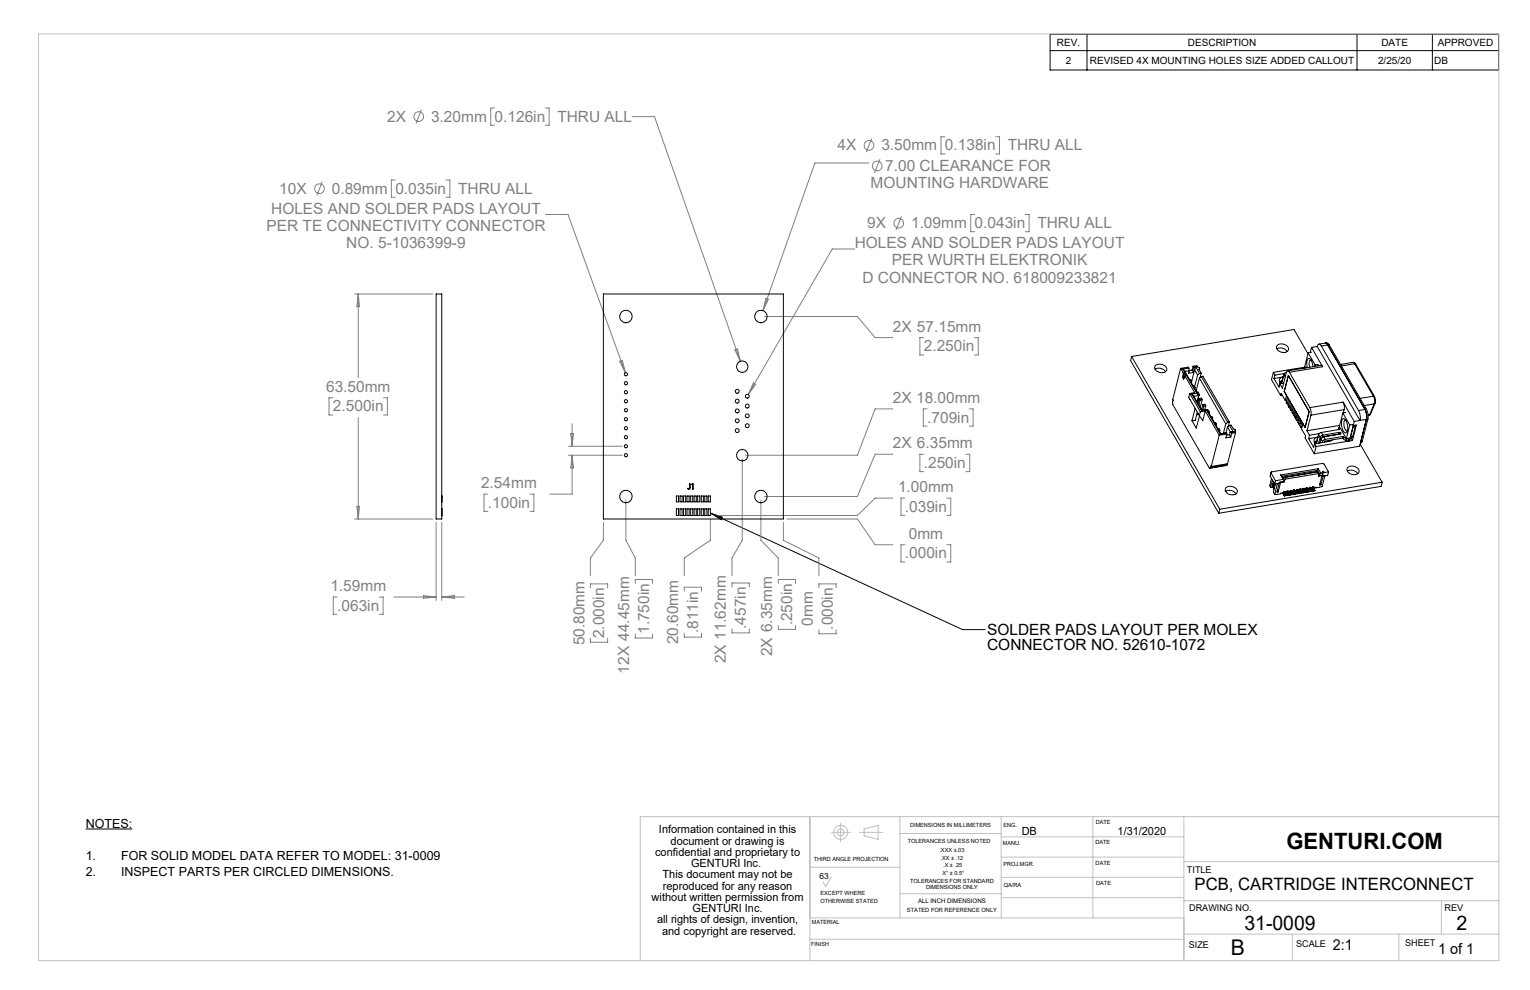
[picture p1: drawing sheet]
<svg xmlns="http://www.w3.org/2000/svg" width="432mm" height="279mm" viewBox="0 0 432 279" stroke-linecap="round" stroke-linejoin="round" font-family="sans-serif">
<g fill="none" stroke="#808080" stroke-width=".28">
<path d="M119 31l-1.6 3.9M139.6 30.5h-1.1v4.8h1.1M153.9 30.5h1.1v4.8h-1.1M178.4 32.9h6.3l24.3 69.1M246 39.1l-1.5 3.9M266.7 38.6h-1.1v4.9h1.1M281 38.6h1.1v4.9h-1.1M90.9 51.3l-1.5 3.9M111.5 50.8h-1v4.9h1M125.9 50.8h1.1v4.9h-1.1M245.2 46h-15.2l-14.7 41.7M248.4 44.9l-1.6 3.9"/>
<path d="M154 60.5h6.3l16.2 44.7M241.2 70.3h-6.3l-23.7 41M254.4 61l-1.5 3.9M275.1 60.5h-1.1v4.9h1.1M289.3 60.5h1.1v4.9h-1.1M100.1 83h22M101.1 83v23.6M101.1 83l.4 3.5h-.8zM207.4 98.7l.7-.2 .9 3.5zM215.8 89.3h26.2l5 6h5M216.1 84.2l.8 .3-1.6 3.2zM260.7 95.3h-1.1v4.9h1.1"/>
<path d="M275 95.3h1.1v4.9h-1.1M93.9 112.3h-1v4.8h1M101.1 117.8v28.7M108.2 112.3h1.1v4.8h-1.1M161.5 119.6v6.3M174.9 102l.7-.3 .9 3.5zM212.6 108.1l.7 .4-2.1 2.8zM252 115.4h-5l-5 13.1h-31.5M261.7 115.4h-1.1v4.9h1.1M273.5 115.4h1.1v4.9h-1.1M137.7 139.5h-1.1v4.8h1.1M149.6 139.5h1.1v4.8h-1.1"/>
<path d="M160.4 128.5h15.2M160.4 125.9h15.2M161.1 122.4h.8l-.4 3.5zM161.5 128.5v11h-6.4M161.5 128.5l.4 3.5h-.8zM209.5 129.5v23l-2.9 5v5M252 128.2h-5l-5 11.9h-26.2M260.7 128.2h-1.1v4.9h1.1M272.6 128.2h1.1v4.9h-1.1M100.1 146.5h22M100.7 142.9h.8l-.4 3.6zM123.1 147.5v22"/>
<path d="M124.7 147.5v22M170.3 147.5v5l-3.7 5v5M176.6 141.1v11.4l2.7 5v5M200.5 146.5v6l-7.4 5v5M214.7 141.1v11.4l4.9 5v5M221.1 147.5v5l10 5v5M222.1 146.5h19.9l5 7.2h5M252 140.6h-5l-5 4.9h-40.5M255.4 153.7h-1.1v4.9h1.1M255.4 140.6h-1.1v4.9h1.1M267.2 153.7h1.1v4.9h-1.1M267.2 140.6h1.1v4.9h-1.1"/>
<path d="M95.1 168.5h-1v4.9h1M107 168.5h1.1v4.9h-1.1M111.2 168.5h11.9M119.5 168.1l3.6 .4-3.6 .3zM124.7 168.5h6.3M124.7 168.5l3.5-.4v.7zM166.6 165.9v-1.1h4.9v1.1M179.3 164.6v-1.1h4.8v1.1M179.3 179v1.1h4.8v-1.1M193.1 166.8v-1.1h4.9v1.1M193.1 178.7v1.1h4.9v-1.1M206.6 165.6v-1.1h4.9v1.1"/>
<path d="M206.6 177.5v1.1h4.9v-1.1M219.6 164.6v-1.1h4.9v1.1M219.6 176.5v1.1h4.9v-1.1M231.1 165.9v-1.1h4.9v1.1M231.1 177.8v1.1h4.9v-1.1M166.6 180.2v1.1h4.9v-1.1"/>
<circle cx="118.2" cy="32.9" r="1.36"/>
<circle cx="90.1" cy="53.3" r="1.36"/>
<circle cx="245.3" cy="41" r="1.36"/>
<circle cx="247.6" cy="46.8" r="1.36"/>
<circle cx="253.7" cy="63" r="1.36"/>
</g>
<g fill="none" stroke="#000" stroke-width=".28">
<path d="M296.4 9.7h126.5v10.1h-126.5zM296.4 14.3h126.5M306.8 9.7v10.1M383 9.7v10.1M404.2 9.7v10.1M123.1 83h1.6v63.5h-1.6zM170.3 83h50.8v63.5h-50.8zM360.4 98.5a2.27 2.27 0 0 1 2.9 .7M360.4 97.5a2.05 2.05 0 0 1 3.3 1.1 1.9 1.9 0 0 1-1.8 .9 1.9 1.9 0 0 1-1.6-1.3zM369.1 99.8l-3.9-6.8-45.8 7.6M369.2 99.6l-1 3.8M369.2 99.6l2 3.4"/>
<path d="M370.1 98l-.2 1.2 .1 .2-.8 .2M370.1 98l3.2 5.5M371.8 97.8l-1.7 .2M371.8 97.8l12 20.9M372.9 97.6a.59 .59 0 0 0-.6-.5 .59 .59 0 0 0-.5 .7M372.9 97.6l10.5 18.3M374 96.8l.4 .1 .3 .5M374 96.8l-1.8 .3M374.1 96.8l.7 .1 .3 .4M374.7 97.4l10.5 18.2M374.7 97.4l-1.8 .2M375.1 97.3l-.4 .1"/>
<path d="M375.1 97.3l10.5 18.2M319.4 100.6l24.8 43.1M319.4 100.6l-.3 1.2 24.9 43.1M326 104.2a2.27 2.27 0 0 1 2.9 .7M326.1 103.2a2.02 2.02 0 0 1 3.2 1 1.81 1.81 0 0 1-2 .9 1.81 1.81 0 0 1-1.4-1.7zM330.9 113.5h.1M330.9 113.5l.1 .7 10.3 18M333.2 104l.7 1.3M333.2 104l-2.3 9.5M333.8 104.2l3.9 6.8M333.8 104.2l.6 .6M333.9 105.3l-.1 1.2"/>
<path d="M334 106.5l.2 .3M334 106.5h-.2M334.2 105.2l.4 .9h-.2M334.2 105.2l-.3 .1M334.2 105.2l-.2 1.3M334.4 104.8l3.6 6.2M334.4 106.1l2.7 4.7-1.3 .3M334.4 106.1l-.4 .9-.2-.5M335.5 103.9l-.1-.3-2.2 .4M335.5 103.9l-1.7 .3M335.5 103.9l.1 .7M335.6 104.6l-1.2 .2"/>
<path d="M335.6 104.6l-.1 .7 1.3-.2M335.8 111.1l3 5.1M335.8 111.1l-.3 1 3 5.2M335.8 107.2h.3l.2 .4M336.3 107.6l-.3 .1M336.4 111.2l2.7 4.7M336.4 111.2l.5 .6M336.4 104.5l.4 .6M336.4 104.5l-.8 .1M336.7 103.4l.2 .3M336.7 103.4l1.1-.2 .8 .7M336.7 103.4l-.3 1.1"/>
<path d="M336.8 109l.2-.1 .3 .5M336.9 103.7l.1 .7M336.9 111.8v.1M336.9 111.9l2.3 4M337 104.4l-.2 .7M337 104.4h.1M337.1 104.4l.9 1.4M337.1 104.4l-.9 3.6 .1-.4M337.3 115.2l-.9 3.5M337.3 109.4h-.3M337.3 109.4l-.1 .3M337.5 103.6l1 1.8"/>
<path d="M337.5 103.6l-.6 .1M337.5 103.6l-.4 .8M337.7 111l-1.3 .2M337.7 111l.6 .6M337.8 110.7l.3-.1 .2 .5M337.9 116.3l-.5 2.3-1 .1M338 111l.2 .4M338 111h.2l.2 .3M338 105.8l-.9 3.3M338.2 111.4l.1 .2M338.2 116.9l-.5 .2M338.2 116.9h.1"/>
<path d="M338.3 111.1h.1M338.3 111.6h.1M338.3 111.6l-1.4 .2M338.4 111.3l-.5 2.2 .4-1.9M338.4 111.3l-.2 .1M338.5 112.5l.6-.1 .2 .4M338.5 112.5l.2 .4M338.5 112.5l-.4 1.4M338.5 106.7l7.4 12.9M338.5 106.7l-.9 3.6M338.5 117.4l-.9 3.4-1.2-2.1M338.5 105.4l-.5 .4"/>
<path d="M338.6 103.9l-.2 .3 .6 1.1M338.6 103.9l-.1 .5M338.7 112.9l-.4 1.4M338.8 116.2l-.3 1.1M339 105.3l-.5 .1M339 105.3l-.3 1.2M339 106.3l-.5 .4M339 106.3l7.5 12.9M339 106.3l.5-.1 7.5 12.9M339.2 115.9h-.1M339.3 112.8l-.6 .1M339.3 112.8l-.6 2.2"/>
<path d="M339.5 114.2l.5-.1 .3 .4M339.5 114.2l.2 .4M339.5 114.2l-.4 1.4M339.7 114.6l-.3 1.2M340.1 116l4 6.8M340.1 116l-1.3 .2M340.1 116l-.7 2.7-.9-1.4M340.3 114.5l-.6 .1M340.3 114.5l-.3 1.2M340.5 115.7l3.9 6.8M340.5 115.7l-1.4 .2M340.6 115.6h.1"/>
<path d="M340.6 115.6l-.1 .1M340.6 115.6l.1 .3M340.6 115.6l-1.4 .3M340.7 115.9l.3 .3M341 116.2l3.6 6.2M341 115.8l-.3 .1M341 115.8l.2 .4M341 115.8l.3 .4M341.2 116.2h-.2M341.2 116.2l-.1 .3M341.3 116.2l-.1 .1M341.3 116.2l-.1 .4"/>
<path d="M341.7 117.6l.3-.1 .3 .5M342.3 118h-.3M342.3 118l-.1 .3M342.8 119.3h.2l.3 .4M343.3 119.7h-.3M343.3 119.7l-.1 .4M345.9 119.6l-.6 2.7M346.5 119.2l-.6 .4M347 119.1l-.5 .1M347 119.1l-.4 1.2M359.4 105.1l-.6 2 2.6 4.5M359.4 105.1l.4 .8"/>
<path d="M359.6 106.8l1.4 2.5 .2-1M359.8 105.9l-.2 .9M361.4 111.6l.2-.6 1.1 2M361.8 107.7l-.5 .4M361.8 107.5l-.7 .3M361.8 111.5l-.4 .1M361.9 107.5h-.1M362.1 106.4a1.02 1.02 0 0 0-1 .7 1.02 1.02 0 0 0 .4 1.2M362.1 106.4l-2.5 .4M362.1 106.4l-.3 1.1M362.3 108.1l-1.1 .2M362.3 105.7l-.6 2.5"/>
<path d="M362.3 105.7l.4 .7M362.5 105.4l-2.7 .5M363 105.1l-.7 .6M363.1 111.6l-.4 1.4M363.1 113h-.4M363.4 112l.2 .5-.3 1.5-.3-.5zM363.6 106l5.9 10.2-1.2 4.4-5.9-10.1zM363.6 113.9l-.3 .1M363.9 105.1a.42 .42 0 0 0-.5-.4 .42 .42 0 0 0-.4 .4l-1.1 4.5-.7-1.3M363.9 113l.3 .5-.4 1.4-.3-.5zM363.9 105.1l5.8 9.9M364.2 114.9h-.4"/>
<path d="M364.5 113.9l.2 .5-.4 1.5-.2-.5zM364.7 115.8l-.4 .1M365 114.9l.3 .4-.4 1.5-.3-.5zM365.3 116.7l-.4 .1M365.5 115.8l.3 .5-.4 1.5-.2-.5zM365.8 117.7l-.4 .1M366.1 116.7l.3 .5-.4 1.5-.3-.5zM366.4 118.6l-.4 .1M366.6 117.7l.3 .4-.4 1.5-.2-.5zM366.9 119.6h-.4M367.2 118.6l.2 .5-.3 1.5-.3-.5zM367.7 119.6l-.4 1.4 1.2 2-.2 .6 2.6 4.5"/>
<path d="M368.2 103.4l-.1 .5v-.2l-8.7 1.4M368.2 103.4l.3 .4M369.7 115l.3 .8v1.4M370 101.6a1.58 1.58 0 0 0-.4 2M370 117.2l-1.1 4.4M370.6 103.5a2.43 2.43 0 0 0-1.3-2.3 2.22 2.22 0 0 0-.4 2.6M371.2 103l-.1 .4M372 102.8l-.8 .2M372 102.9l-.1 .4M373.3 103.5l-.5-.4-9.4 1.6M373.3 103.5l-9.4 1.6M379 118.2l.1-.1a2.77 2.77 0 0 1 1.2 3.3 .63 .63 0 0 1-.5 .8 .63 .63 0 0 1-.7-.6 3.7 3.7 0 0 1-.1-3.4z"/>
<path d="M379 116.6l-1 3.8M379 116.6l1.9 3.3M379.1 113.5l.2 .7v1.4M379.1 113.5l3.1 5.5M379.1 113.5l-9.4 1.5M379.3 115.6l-9.3 1.6M379.3 115.6l-.2 .9M379.8 118.5h-.1a2.21 2.21 0 0 0 .1 2.9l.5 .2M379.8 116.4l-.8 .2M380.9 119.9l-.9 3.9M380.9 119.9l.8-.1 .2 .3M381.8 102.3l.6 .1 .2 .4"/>
<path d="M381.8 102.3l.5 .4M381.8 102.3l-3.5 .6M382.2 119l-.3 1.1M382.3 102.7l.3 .1M382.3 102.7l5.3 9.1M382.3 102.7l-3.7 .6M382.6 102.8l5.3 9.1M383.4 115.9a4.1 4.1 0 0 1 .4 2.7M383.8 118.7l-1.6 .3M383.8 118.6v.1M385.2 115.6a4.4 4.4 0 0 1 .4 2.8M385.2 115.6l-1.8 .3"/>
<path d="M385.6 115.5a4.1 4.1 0 0 1 .4 2.8M385.6 118.4l-1.5 6.1M385.6 115.5l-.4 .1M385.6 118.4l-1.9 7.5-12.8 2.2M385.6 118.4l-1.8 .2M386 118.3l-.4 .1M386 118.3l-1.5 6.1M386.3 117.3h-.2M386.6 117l-.3 .3M386.6 117l-.5 .1M386.8 116.8l-.5 .5M386.8 116.8l-.2 .2"/>
<path d="M387.6 111.8a2.71 2.71 0 0 1 .2 2.2M387.6 111.8l.3 .1M387.6 111.8l-3.7 .6M387.8 114l-1.2 3M387.8 114l-2.8 .4M387.9 111.9l.3 1.1-.1 .8M388.1 113.8l-.3 .2M388.1 113.8l-1.3 3M124.7 140v1.6M190.9 140h.6v1.6h-.6zM191.9 140h.6v1.6h-.6zM192.9 140h.6v1.6h-.6z"/>
<path d="M193.9 140h.6v1.6h-.6zM194.6 136.6l.2 .9a.34 .34 0 0 1-.2 .5 .34 .34 0 0 1-.5-.2h.5zM194.9 140h.6v1.6h-.6zM195.3 136.6h.3v1.4zM195.9 140h.6v1.6h-.6zM196.9 140h.6v1.6h-.6zM197.9 140h.6v1.6h-.6zM198.9 140h.6v1.6h-.6zM199.9 140h.6v1.6h-.6zM341.6 132h.1M341.6 132l-.3 .2M341.8 131.7l-.1-.2-.1 .5"/>
<path d="M343.7 121h.3l.3 .4M344.1 122.8l-2.3 8.9M344.3 121.4l-.3 .1M344.3 121.4l-.1 .4M344.6 122.4l-.2 .1M345.9 138.6a2.27 2.27 0 0 1 2.9 .8M346 137.7a2.05 2.05 0 0 1 3.2 1 1.91 1.91 0 0 1-1.8 1 1.91 1.91 0 0 1-1.6-1.2zM346.1 122.2l-1.7 .3M346.1 122.2l.2 .3M346.1 122.2l-1.5 .2M346.2 131.2h.1M346.2 131.2l-4.6 .8"/>
<path d="M346.2 131.2l-.3 .2-4.6 .8M346.3 122.5l-2.2 .3M346.3 122.5l-.3 1.1 1.3-.3M346.3 130.9l-.1 .3M346.4 120.5l.9 1.5M346.4 120.5l-.4 1.7M347 120.1l1.1 1.7M347 120.1l.5-.1 .6 1 .6 .4M347 122.7l.3 .6M347 120.1l-.6 .4M347 122.7l-.8 .1M347.2 122l-.2 .7"/>
<path d="M347.3 122h-.1M347.5 122h-.3M347.5 122l.1 .2M347.6 122.2l-.3 1.1M348.1 121.8l-.6 .2M348.1 121.8l-.8 .2M348.7 122.1l-1.1 .1M348.7 122.1l-2.3 8.8-4.6 .8M348.7 121.4l-.2 .3 .2 .4M348.7 121.4l-.2 .5M358.6 137.5h.7M358.7 133.4l-.2 1 1.2 2.2"/>
<path d="M358.7 133.4l1.3 2.3M358.8 135.1l-.4 2 .2 .4M359.1 137.2h.1M359.1 135.5l-.5 2M359.1 137.2l.4 .7M359.2 136.6l.4-.1 .2 .5M359.2 136.6l.4 .7M359.2 136.6l-.1 .6M359.4 136.4h.1M359.4 136.1l-.1 .5M359.5 137.9h.1M359.5 137.9l.1 .1"/>
<path d="M359.6 137.9h.1M359.6 137.3v.6M359.8 137.3h-.2M359.9 136.6l-.5 2.3 .4 .6M360 135.7l-.3 .9M360.5 136.5h.1M360.5 136.5l-.7 3M360.5 138.4l.3 .4M361 136.4v.1M361 136.5l-.6 2.4 .4-.1M361 136.5h-.5M361.4 136.1v.1"/>
<path d="M361.4 134.1l.7 1.2M361.4 136.2l-.6 2.6M361.4 134.1l.3 .3M361.7 134.4l.6 1.1M362 139.1l.4 .8M362.1 139.1l.3 .4M362.1 135.3l.2 .2M362.1 135.3l-2.1 .4M362.3 135.8l.1 .2M362.3 135.5l-.1 .4-2.5 .7M362.3 138.7v.3l-.8 .2v.1l-1.7 .2M362.3 138.7h.3l.2 .3"/>
<path d="M362.3 138.7l.2 .4M362.4 136l-1 .2M362.4 139.9h.1M362.5 134.8l-.2-.1-.2 .3M362.5 134.8l.3 .4M362.5 139.1l-.1 .4M362.7 139.3l.3 .5M362.8 135.2l-.4 .8M362.8 139l-.3 .1M362.8 139l-.1 .4-.3 .1M362.8 138.9l.6 .9M363 139.9h-.6"/>
<path d="M363 138.9l.3 .4M363 139.8v.1M363.3 138.6l-.2 .3-.3 .1M363.3 138.6l.2-.1 .2 .4M363.3 138.6l.1 .3M363.4 139.8h.1M363.4 138.9l-.1 .4M363.6 139.2l-.3 .1M363.6 139.2l.3 .5M363.7 138.9h-.3M363.7 138.9l-.1 .3M363.7 138.8l.5 .9"/>
<path d="M363.9 138.7l.3 .4M363.9 139.7l-.5 .1M364.1 138.5v.2l-.4 .1M364.1 138.5l.3-.1 .2 .3M364.1 138.5l.2 .2M364.2 139.6v.1M364.3 138.7l-.1 .4M364.5 139l.3 .5M364.6 138.7h-.3M364.6 138.7l-.1 .4h-.3M364.8 138.6l.3 .4M364.8 139.5l-.6 .2"/>
<path d="M364.8 139.5v.1M365.1 138.3h.2l.2 .3M365.1 138.3l-.1 .3h-.4M365.1 138.3l.1 .3M365.2 139.5l-.5-.9 .5 .9M365.2 139.5h.1M365.2 138.6l-.1 .4M365.4 138.9l.3 .5M365.5 138.6l-.1 .4h-.3M365.5 138.6h-.3M365.5 138.5l.5 .8M365.6 138.5l.5 .8"/>
<path d="M365.7 139.4l-.5 .1M365.7 138.5l.3 .4M365.9 138.1h.3l.2 .3M365.9 138.1v.3l-.4 .1M365.9 138.1l.2 .4M366.1 139.3h-.1M366.1 138.5l-.1 .4M366.3 138.7l.3 .5M366.4 138.4l-.3 .1M366.4 138.4l-.1 .4-.3 .1M366.5 138.3l.5 .9M366.6 138.3l.3 .4"/>
<path d="M366.6 139.2l-.6 .1M366.6 139.2l-.5 .1M366.9 138l-.1 .3-.4 .1M366.9 138l.2-.1 .2 .4M366.9 138l.1 .3M367 139.2h.1M367 138.3l-.1 .4M367.2 138.6l.3 .5M367.3 138.3h-.3M367.3 138.3l-.1 .3-.3 .1M367.5 120.5l-.4 .1M367.5 139.1l-.5 .1"/>
<path d="M367.5 139.1h.1M367.5 138.1l.3 .4M367.7 137.9v.2l-.4 .1M367.7 137.9l.4-.1 .1 .3M367.7 137.9l.2 .2M367.9 139l-.6-.8 .5 .9M367.9 139l-.1 .1M367.9 138.1l-.1 .4M368.1 138.4l.3 .5M368.2 138.1h-.3M368.2 138.1l-.1 .4h-.3M368.3 138l.5 .9"/>
<path d="M368.4 138l.3 .4M368.4 138.9l-.5 .1M368.4 139l-.6 .1M368.4 138.9v.1M368.7 137.7l-.1 .3h-.4M368.7 137.7h.2l.2 .3M368.7 137.7l.1 .3M368.8 138.9h.1M368.8 138l-.1 .4M368.9 121.6l.7 1.2M369 138.3l.3 .5M369.1 138l-.1 .4h-.3"/>
<path d="M369.1 138h-.3M369.1 137.9l.6 .8M369.2 137.9l.5 .8M369.3 137.9l.3 .4M369.3 138.8l-.5 .1M369.3 123.8l1.4 2.4 .3-.9M369.5 137.5v.3l-.4 .1M369.5 137.5h.4l.1 .3M369.5 137.5l.2 .4M369.6 122.8l-.3 1M369.7 138.7h.1M369.7 137.9l-.1 .4"/>
<path d="M369.9 138.1l.3 .5M370 137.8l-.3 .1M370 137.8l-.1 .4-.3 .1M370.1 137.7l.5 .9M370.2 137.7l.3 .4M370.2 138.7h-.5M370.2 138.6v.1M370.5 137.4l.2-.1 .2 .4M370.5 137.4l-.1 .3-.4 .1M370.5 137.4l.1 .3M370.6 138.6h.1M370.6 137.7l-.1 .4"/>
<path d="M370.8 138l-.3 .1M370.8 138l.3 .5M370.9 137.6l.5-.1v.2M370.9 137.7h-.3M370.9 137.7l-.1 .3M371 125.3l.4 .7M371.1 138.5l-.5 .1M371.3 137.5l.1 .2M371.4 126l-.5 2.1M371.6 124.6l-.5 .4M371.7 124.5l-.8 .2M371.7 124.4v.1"/>
<path d="M371.8 133.1l-9.5 1.6M371.8 133.2l.3 .5M371.8 133.2l-9.3 1.6M371.9 132.8l-.1 .4M371.9 132.8l-10.2 1.6M371.9 132.8l.6 1M371.9 123.4a1.02 1.02 0 0 0-1 .7 1.02 1.02 0 0 0 .4 1.1M371.9 123.4l-2.6 .4M371.9 123.4l-.2 1.1M372 132.3l.8 1.2M372 132.3l-10.6 1.8M372 132.3l-.1 .5"/>
<path d="M372.1 133.7v.7l1-.2M372.1 133.7l-9.3 1.5M372.1 133.8l.3 .4M372.1 122.7l.5 .7M372.1 122.7l-.6 2.5M372.3 122.4l-2.7 .4M372.4 134.2l.9-.1 .2 .2M372.5 133.8l-.1 .4M372.6 123.4l-.5 1.7M372.6 136.3l.2 .5M372.8 133.5l-.3 .3M372.8 123.9l.8-.6 .4 .7"/>
<path d="M372.8 123.9l.4 .7M372.8 123.9l-.3 1.1M372.9 122.1l-.5 .2-.3 .4M372.9 122.1l.4 .7M373 134.1l.1 .1M373.1 134.2l-.7 2.7 .4-.1M373.2 123.3h.1M373.2 123.3v.1M373.2 134.1l.2 .3M373.2 124.6v.3M373.3 134.1l.2 .2M373.3 122.8l-.7 .6"/>
<path d="M373.3 133.5h-.5M373.4 134.4l-.6 2.4M373.8 133.4l-.4-.3-.1 .4M373.8 133.3v.1M373.8 133.4l-.5 .1M373.9 134.3h.1M373.9 134.3l-.5 .1M373.9 134.3l-.8 3-1.7 .4M374 124l-.8 .6M374.9 123h.1M374.9 133.2l-.2 .9-1.2 .2M374.9 133.2l-1.2-2.2-.4-.2-14.5 2.4-.1 .2"/>
<path d="M374.9 133.2l-1.1 .1M376 124.1l-.5 .4-4.5 .8M377.9 120.6l-.1 .6M378 120.4v.8l-5.1 .9M378 122l.4 .1 .1 .3-5.3 .9M378 122v.5M378 120.4l2 3.4M378 122l-4.7 .8M378.1 120.1l-9.2 1.5M379 123.6l-5.1 .9-.1 .3M379 123.6l.8 .7M379.1 123.2l.9 .6"/>
<path d="M379.1 123.2l-5.1 .8M379.1 123.2l-.1 .4M379.8 124.3l.8 .2M380 123.8l.7 .2M380 123.8l-.2 .5M380.3 133a2.23 2.23 0 0 1 2.9 .7M380.3 132a2.05 2.05 0 0 1 3.3 1 1.89 1.89 0 0 1-3.3 0l-.1-.5zM380.7 124l-.1 .5M380.8 123.6l.1 .3M380.9 123.9l-.2 .1M380.9 123.9l-.1 .5-.2 .1M381.4 123.7l.3 .6"/>
<path d="M381.6 123.3l-.7 .6M381.7 124.3l-10.3 1.7M381.9 120.1l.9-.2-1.1 4.4M382 120.1l-.9 3.5-1.1 .2M382.5 120.4l-.7 .1M382.5 120.4l-.8 2.9-.6 .1M382.5 120v.4M383.9 125.3l6.2 10.8M384.1 124.5v.1M384.5 124.4l-.2 .5-.4 .2M384.5 124.4l-.4 .1M390.1 136.1l-45.9 7.6"/>
<path d="M390.1 136.1l-.3 1.2-45.8 7.6M124.7 143.6v1.9M190.9 143.6h.6v1.9h-.6zM191.9 143.6h.6v1.9h-.6zM192.9 143.6h.6v1.9h-.6zM193.9 143.6h.6v1.9h-.6zM194.9 143.6h.6v1.9h-.6zM195.9 143.6h.6v1.9h-.6zM196.9 143.6h.6v1.9h-.6zM197.9 143.6h.6v1.9h-.6zM198.9 143.6h.6v1.9h-.6zM199.9 143.6h.6v1.9h-.6z"/>
<path d="M200.5 144.8l71.2 32.9h6.3M200.5 144.8l3.4 1.1-.3 .7zM344.2 143.7l-.2 1.2M24.2 234h13.1"/>
<circle cx="176.6" cy="89.3" r="1.75"/>
<circle cx="214.7" cy="89.3" r="1.75"/>
<circle cx="176.6" cy="113.2" r=".44"/>
<circle cx="176.6" cy="110.7" r=".44"/>
<circle cx="176.6" cy="115.8" r=".44"/>
<circle cx="176.6" cy="118.3" r=".44"/>
<circle cx="176.6" cy="108.1" r=".44"/>
<circle cx="176.6" cy="105.6" r=".44"/>
<circle cx="208.1" cy="110.4" r=".55"/>
<circle cx="208.1" cy="118.8" r=".55"/>
<circle cx="208.1" cy="113.2" r=".55"/>
<circle cx="208.1" cy="116" r=".55"/>
<circle cx="209.5" cy="103.5" r="1.59"/>
<circle cx="210.9" cy="117.4" r=".54"/>
<circle cx="210.9" cy="111.8" r=".54"/>
<circle cx="210.9" cy="114.6" r=".54"/>
<circle cx="176.6" cy="128.5" r=".44"/>
<circle cx="176.6" cy="120.8" r=".44"/>
<circle cx="176.6" cy="125.9" r=".44"/>
<circle cx="176.6" cy="123.4" r=".44"/>
<circle cx="208.1" cy="121.5" r=".55"/>
<circle cx="209.5" cy="128.5" r="1.59"/>
<circle cx="210.9" cy="120.1" r=".54"/>
<circle cx="176.6" cy="140.1" r="1.75"/>
<circle cx="214.7" cy="140.1" r="1.75"/>
</g>
<g fill="none" stroke="#c0c0c0" stroke-width=".28">
<path d="M10.9 9.6h412.1v261.5h-412.1zM228.6 230.5v40.6M234.6 234.9h5.5M237.2 232.3v5.3M242.5 234.9h6.7M243.9 233.9l3.9-1v4l-3.9-1zM254 230.5v28.5M254 235.2h28.5M282.5 230.5l.1 28.5M282.5 236.2h51.6M308.4 230.5v28.5M334.1 230.5v40.6"/>
<path d="M423 230.5h-242.3v40.6M228.6 259h105.5M228.6 244.8h25.4M234.6 247.5l-1.6 2.7-.7-1.4M254 252.2h28.5M282.5 241.9h51.6M282.6 253.3h51.5M282.6 247.6h51.5M334.1 243.2h88.9M334.1 254.2h88.9M406.8 254.2v9.4M228.6 265.1h105.5"/>
<path d="M334.1 263.6h88.9M364.7 263.6v7.5M394.8 263.6v7.5"/>
<circle cx="237.3" cy="234.9" r="1.01"/>
<circle cx="237.3" cy="234.9" r="1.98"/>
</g>
<path d="M200.5 144.8l3.4 1.1-.3 .7z" fill="#000"/>
<text font-size="6.3" x="363.1" y="239.6">GENTURI.COM</text>
<text font-size="6.1" x="347.3" y="269.5">B</text>
<g font-size="5.6">
<text x="351.2" y="262.4">31-0009</text>
<text x="411" y="262.4">2</text>
</g>
<text font-size="4.8" x="337.1" y="251.2">PCB, CARTRIDGE INTERCONNECT</text>
<g font-size="4.4" fill="#808080">
<text x="109.3" y="34.3">2X</text>
<text x="121.7" y="34.3">3.20mm</text>
<text x="139.6" y="34.3">0.126in</text>
<text x="157.3" y="34.3">THRU ALL</text>
<text x="236.4" y="42.5">4X</text>
<text x="248.7" y="42.5">3.50mm</text>
<text x="266.7" y="42.5">0.138in</text>
<text x="284.4" y="42.5">THRU ALL</text>
<text x="245.7" y="53.2">MOUNTING HARDWARE</text>
<text x="249.8" y="48.3">7.00 CLEARANCE FOR</text>
<text x="78.8" y="54.7">10X</text>
<text x="93.6" y="54.7">0.89mm</text>
<text x="111.6" y="54.7">0.035in</text>
<text x="129.3" y="54.7">THRU ALL</text>
<text x="75.2" y="65.1">PER TE CONNECTIVITY CONNECTOR</text>
<text x="76.5" y="60.3">HOLES AND SOLDER PADS LAYOUT</text>
<text x="244.7" y="64.4">9X</text>
<text x="257.1" y="64.4">1.09mm</text>
<text x="275.1" y="64.4">0.043in</text>
<text x="292.8" y="64.4">THRU ALL</text>
<text x="97.7" y="70">NO. 5-1036399-9</text>
<text x="241.2" y="70">HOLES AND SOLDER PADS LAYOUT</text>
<text x="251.7" y="74.9">PER WURTH ELEKTRONIK</text>
<text x="243.4" y="79.8">D CONNECTOR NO. 618009233821</text>
<text x="252" y="93.6">2X 57.15mm</text>
<text x="260.7" y="99.2">2.250in</text>
<text x="92" y="110.5">63.50mm</text>
<text x="252" y="113.6">2X 18.00mm</text>
<text x="94" y="116.1">2.500in</text>
<text x="261.7" y="119.3">.709in</text>
<text x="252" y="126.5">2X 6.35mm</text>
<text x="135.8" y="137.7">2.54mm</text>
<text x="260.7" y="132.1">.250in</text>
<text x="137.7" y="143.3">.100in</text>
<text x="253.4" y="138.9">1.00mm</text>
<text x="255.4" y="144.5">.039in</text>
<text x="256.5" y="152">0mm</text>
<text x="255.4" y="157.6">.000in</text>
<text x="93.2" y="166.7">1.59mm</text>
<text x="95.2" y="172.3">.063in</text>
<text x="183.2" y="178.9" transform="rotate(-90 183.2 178.9)">1.750in</text>
<text x="197" y="178.7" transform="rotate(-90 197 178.7)">.811in</text>
<text x="210.5" y="177.5" transform="rotate(-90 210.5 177.5)">.457in</text>
<text x="223.5" y="176.5" transform="rotate(-90 223.5 176.5)">.250in</text>
<text x="229.4" y="176.6" transform="rotate(-90 229.4 176.6)">0mm</text>
<text x="235" y="177.7" transform="rotate(-90 235 177.7)">.000in</text>
<text x="164.9" y="182.1" transform="rotate(-90 164.9 182.1)">50.80mm</text>
<text x="170.5" y="180.2" transform="rotate(-90 170.5 180.2)">2.000in</text>
<text x="191.4" y="181.8" transform="rotate(-90 191.4 181.8)">20.60mm</text>
<text x="217.9" y="185.3" transform="rotate(-90 217.9 185.3)">2X 6.35mm</text>
<text x="177.6" y="190.1" transform="rotate(-90 177.6 190.1)">12X 44.45mm</text>
<text x="204.9" y="187.2" transform="rotate(-90 204.9 187.2)">2X 11.62mm</text>
</g>
<g font-size="4.4">
<text x="278.6" y="179.2">SOLDER PADS LAYOUT PER MOLEX</text>
<text x="278.6" y="183.4">CONNECTOR NO. 52610-1072</text>
</g>
<g font-size="4.2">
<text x="376.2" y="268.2">2:1</text>
<text x="405.8" y="269.3">1 of 1</text>
</g>
<g font-size="3.5">
<text x="24.2" y="233.6">NOTES:</text>
<text x="24.2" y="242.8">1.</text>
<text x="34.2" y="242.8">FOR SOLID MODEL DATA REFER TO MODEL: 31-0009</text>
<text x="24.2" y="247.3">2.</text>
<text x="34.2" y="247.3">INSPECT PARTS PER CIRCLED DIMENSIONS.</text>
</g>
<g font-size="3.2">
<text x="186" y="235.2">Information contained in this</text>
<text x="189.3" y="238.3">document or drawing is</text>
<text x="288.3" y="235.6">DB</text>
<text x="315.4" y="235.6">1/31/2020</text>
<text x="184.9" y="241.5">confidential and proprietary to</text>
<text x="195" y="244.7">GENTURI Inc.</text>
<text x="187" y="247.9">This document may not be</text>
<text x="187.1" y="251">reproduced for any reason</text>
<text x="183.9" y="254.2">without written permission from</text>
<text x="195.5" y="257.4">GENTURI Inc.</text>
<text x="185.4" y="260.6">all rights of design, invention,</text>
<text x="186.9" y="263.7">and copyright are reserved.</text>
</g>
<g font-size="2.8">
<text x="298.3" y="13">REV.</text>
<text x="335.3" y="13">DESCRIPTION</text>
<text x="389.9" y="13">DATE</text>
<text x="405.8" y="13">APPROVED</text>
<text x="300.8" y="18">2</text>
<text x="307.6" y="18">REVISED 4X MOUNTING HOLES SIZE ADDED CALLOUT</text>
<text x="388.9" y="18">2/25/20</text>
<text x="404.8" y="18">DB</text>
</g>
<g font-size="2.6">
<text x="335" y="246.2">TITLE</text>
<text x="335.6" y="257.2">DRAWING NO.</text>
<text x="407.7" y="257.2">REV</text>
<text x="335.5" y="267.4">SIZE</text>
<text x="365.8" y="267.4">SCALE</text>
<text x="396.5" y="267.1">SHEET</text>
</g>
<text font-size="2.4" x="231.3" y="248.1">63</text>
<text font-size="1.8" x="259.1" y="254.8">ALL INCH DIMENSIONS</text>
<g font-size="1.6">
<text x="256.9" y="233.3">DIMENSIONS IN MILLIMETERS</text>
<text x="283.2" y="233.3">ENG.</text>
<text x="309.3" y="232.7">DATE</text>
<text x="256.2" y="237.8">TOLERANCES UNLESS NOTED</text>
<text x="283" y="238.4">MANU.</text>
<text x="309.1" y="238.1">DATE</text>
<text x="229.7" y="243.1">THIRD ANGLE PROJECTION</text>
<text x="265.1" y="240.5">.XXX ±.03</text>
<text x="265.4" y="242.6">.XX ± .12</text>
<text x="266.2" y="244.8">.X ± .25</text>
<text x="283.2" y="244.3">PROJ.MGR.</text>
<text x="309.2" y="244.3">DATE</text>
<text x="256.9" y="249.2">TOLERANCES FOR STANDARD</text>
<text x="261.3" y="251">DIMENSIONS ONLY</text>
<text x="266" y="247">X° ± 0.5°</text>
<text x="283.3" y="250.2">QA/RA</text>
<text x="309.4" y="249.9">DATE</text>
<text x="231.6" y="252.7">EXCEPT WHERE</text>
<text x="231.6" y="254.8">OTHERWISE STATED</text>
<text x="256" y="257.5">STATED FOR REFERENCE ONLY</text>
<text x="229.1" y="260.9">MATERIAL</text>
<text x="228.9" y="266.9">FINISH</text>
</g>
</svg>
